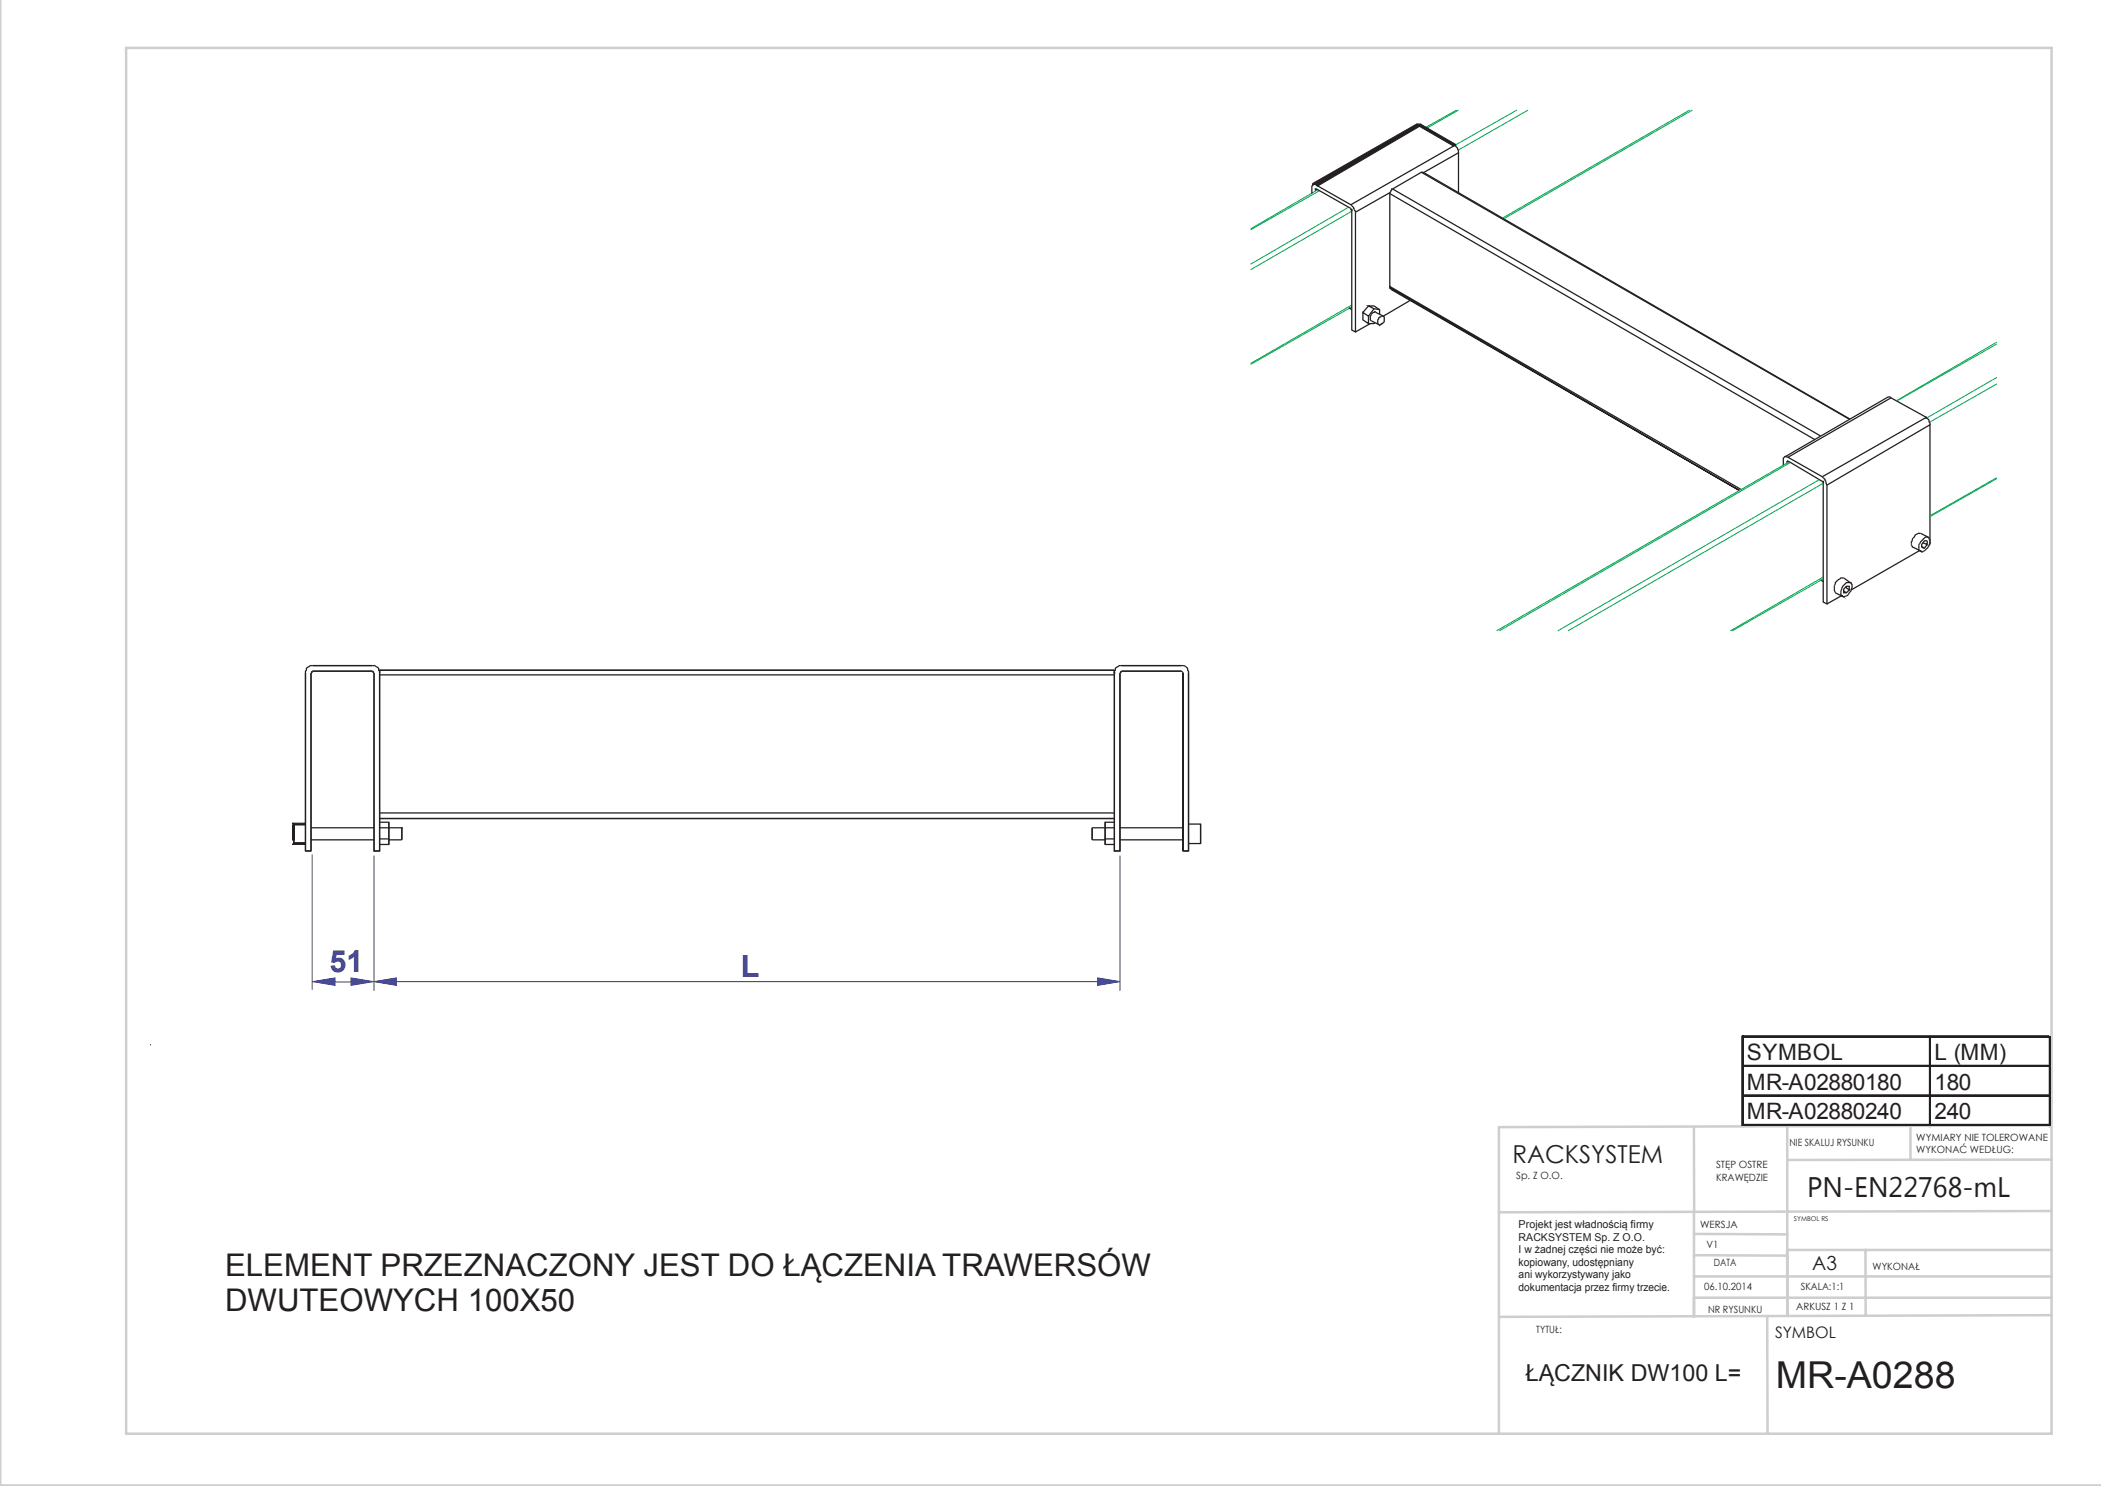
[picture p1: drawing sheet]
<svg xmlns="http://www.w3.org/2000/svg" width="420mm" height="297mm" viewBox="0 0 420 297" stroke-linecap="round" stroke-linejoin="round" font-family="sans-serif">
<g fill="none" stroke="#231f20" stroke-width=".25">
<path d="M262.8 37.8h.4M263 37.8v.3M263.2 37.8l7 4.1v24.1l.8 .3v-24.1l-.4-.7-.6-.6-7-4.1h-.6l-.2 .4v1.5M263.2 37.8l-.2 .2M277.8 38.7v18.6M278.4 37.8h-.2l-.4 .9 85 49.2M283.2 25h.6M284.1 34.4h.4l85.4 49.4M270 42h.4M278 57.6v.2l69.8 40.3-70-40.5v-.3l70.3 40.6M269.7 61.5l.5 .4M273.6 61.1l-1.2 1.3"/>
<path d="M274.7 61.7l-1.1-.6h1.1l1.1 .8v.9M274.7 61.7l-1.1 1.5-1.2-.8v1.5l1.2 .8v-1.5M274.7 61.7l1.1 .2M274.9 64.5l-.2 .2h-1.1M275.6 63.6l.4-.2a.46 .46 0 0 1 .7 0v.3a.65 .65 0 0 1-.5 1v.2l-.4 .1a.89 .89 0 0 1-.2-1.3zM276.5 63.2l-1.6-.9-.2 .1a1.45 1.45 0 0 0-.8 1.3l.2 .4 1.5 .8M369.7 83.8l-85.6-49.4-5.7 3.4 85.5 49.3"/>
</g>
<path d="M263.4 38l-13.4 7.7M263.7 38.1l-13.7 7.8M291.2 22l-6.3 3.5M291.6 22l-6.5 3.7M303.2 22l-12.4 7.1M305.5 22l-13.9 8M337.8 22l-37.3 21.5M338.3 22l-37.6 21.7M269.5 41.5l-19.5 11.3M270.2 42.2l-20.2 11.7M270.2 61l-20.2 11.7M270.2 61.3l-20.2 11.5" fill="none" stroke="#00a54f" stroke-width=".2"/>
<path d="M283.2 24.8v.2z" fill-rule="evenodd" fill="#231f20"/>
<path d="M283.2 24.8h.1" fill="none" stroke="#231f20" stroke-width=".2"/>
<path d="M262.4 36.7l20.8-11.9v.4l-20.8 11.8z" fill-rule="evenodd" fill="#231f20"/>
<path d="M262.4 36.7l20.8-11.9v.4l-20.8 11.8z" fill="none" stroke="#231f20" stroke-width=".2"/>
<path d="M283.6 25.2l.4-.4 7 4.1-.4 .3z" fill-rule="evenodd" fill="#231f20"/>
<path d="M283.6 25.2l.4-.4 7 4.1-.4 .3z" fill="none" stroke="#231f20" stroke-width=".2"/>
<path d="M283.6 24.8h.4l-.2 .2z" fill-rule="evenodd" fill="#231f20"/>
<path d="M283.6 24.8h.4" fill="none" stroke="#231f20" stroke-width=".2"/>
<path d="M263 36.8l20.6-12 .4 .4-20.6 12z" fill-rule="evenodd" fill="#231f20"/>
<path d="M263 36.8l20.6-12 .4 .4-20.6 12z" fill="none" stroke="#231f20" stroke-width=".2"/>
<g fill="none" stroke="#231f20" stroke-width=".25">
<path d="M277.8 38.5l-6.8 3.9M284.7 34.4l6.9-3.9-.2-.9-.4-.4v-.1l-21 11.8M291.6 30.5v8M273.9 64.7l-2.9 1.6M281.9 60l-5.4 3.2M378 79.5l-.2-.2h-.3l-20.8 12.1M356.7 91.4l-.2 .2v1.5M356.7 91.4l.2-.2 .5 .2M357.4 91.4l6.9 3.9 .5 .5 .4 1.2M357.4 92.1l7.1 4.1v24.1l.7 .4v-23.7l20.6-12.1v23.9l-.2 .2M357.4 92.1h-.2v.6M357.4 92.1l-.2 .2"/>
<path d="M364.3 96.4h.4M385.1 83.4l-7.1-3.9-20.6 11.9M385.8 84.9v-.4l-.2-.2a.66 .66 0 0 0-.5-.7v-.2l-20.8 11.9M363.9 115.9l.6 .4M368 119h.4M368.2 119a1.49 1.49 0 0 1 0-1.4 1.56 1.56 0 0 1 1.7-1.2h.1a1.71 1.71 0 0 1-.3 2.1l-.4 .5-.4 .2h-.5M368.2 119l-3 1.7M368.6 118.1l.5 .4M368.9 117.4l.8 .5v-.7h-.6l-.5 .5v.8h.5l.6-.6M369.9 116.4l-1.3-.9h-.6l-1.1 .9v.4l-.2 .2v1.1l.2 .4 1.5 .7-.2-.2M383.6 110.1l-13.6 7.8M384.1 109.2l.6 .4"/>
<path d="M384.3 108.5l1 .3v-.7h-.6l-.6 .7v.6l.6 .2 .6-.8M385.4 107.3l-1.4-.7a1.7 1.7 0 0 0-1.5 .9l-.2 .2v.4a.79 .79 0 0 0 .2 1.3l1.5 .7h-.2a1.68 1.68 0 0 1 .5-2.2l.2-.2a.72 .72 0 0 1 1.1-.2l.2 .4v.7l-.2 .4M385.6 109l-.9 1.1-.4 .2-.3-.2"/>
</g>
<path d="M399.2 76.7l-13.4 7.6M399.2 68.8l-19.9 11.3M399.2 75.4l-14.1 8.2M399.2 68.4l-20.1 11.7M357.6 92.3l-58.4 33.8M357.8 92.5l-58.1 33.6M363.7 95.8l-52.3 30.3M364.5 96.6l-51 29.5M399.2 95.5l-13.4 7.6M399.2 95.7l-13.4 7.6M364.5 115.3l-18.6 10.8M364.5 115.7l-18.2 10.4" fill="none" stroke="#00a54f" stroke-width=".2"/>
<g fill="none" stroke="#cecece" stroke-width=".5">
<path d="M0 .1v296.8h420M25.2 9.6h384.9v277h-384.9zM338.6 225.3l.1 16.9M357.3 225.1v37.9v-13.2M381.9 225.5v6.3M410 224.9l-110.4 .4v61.3M410.1 231.8h-52.8M338.6 259.4h71.5M338.6 255.1h71.5M338.6 250.9l18.7 .1M338.6 246.6l18.7 .1M338.6 242.2v20.9"/>
<path d="M357.3 249.8h52.8M372.9 249.8l.1 13.2M410.1 242l-110.5 .3M353.3 263v23.6M410.1 262.9l-110.5 .3"/>
</g>
<path d="M30 208.8h.2z" fill="#5f6667"/>
<g fill="none" stroke="#231f20" stroke-width=".25">
<path d="M61.1 134.5l.1-.9 .8-.6h13l.7 .6 .2 .9M61.1 134.5v35.6h1.1v-35.6M62.2 134.5l.2-.4h12.2l.2 .4v35.6h1.1v-35.6M62.2 134.3h.3M74.4 134.3h.4M75.7 134h147.1M75.9 134v.5zM75.9 134.9h146.9M222.6 134.5h.4M222.8 134v.5M222.8 134.5v35.6h1.1v-35.6l.2-.4h12.2l.2 .4M223.9 134.3h.4"/>
<path d="M224.3 133h12.4a.97 .97 0 0 1 .7 1l.2 .1v.4M236.1 133h-12.4l-.7 .6-.2 .9M236.5 134.5v35.6h1.1v-35.6v35.6h-1.1zM62.2 165.4h12.6M62.2 167.9h12.6M75.9 163.6h146.9M75.9 162.5h146.9M77.7 165.4h2.8M80.3 165.4v2.5h-2.6M220.9 164.3v4.5M222.8 164.3h-1.9v3.4M222.8 167.7h-1.9v1.1h1.9"/>
<path d="M222.8 165.4h-4.5v2.5h2.6M223.9 165.4h12.6M223.9 167.9h12.6M237.6 164.7h2.4v3.9h-2.4M240 164.7v3.9"/>
</g>
<path d="M58.7 164.5h2.4v.4h-2.4z" fill-rule="evenodd" fill="#231f20"/>
<path d="M58.7 164.5h2.4v.4h-2.4z" fill="none" stroke="#231f20" stroke-width=".2"/>
<path d="M58.5 164.5h.2v.2h-.2z" fill-rule="evenodd" fill="#231f20"/>
<path d="M58.7 164.5h-.2v.2" fill="none" stroke="#231f20" stroke-width=".2"/>
<path d="M58.7 164.7h.1" fill="none" stroke="#231f20" stroke-width=".25"/>
<path d="M58.5 164.9h.3v.4h-.3z" fill-rule="evenodd" fill="#231f20"/>
<path d="M58.5 164.9h.3v.4h-.3z" fill="none" stroke="#231f20" stroke-width=".2"/>
<path d="M58.7 165.3h.1" fill="none" stroke="#231f20" stroke-width=".25"/>
<path d="M58.5 165.4h.3v.4h-.3z" fill-rule="evenodd" fill="#231f20"/>
<path d="M58.5 165.4h.3v.4h-.3z" fill="none" stroke="#231f20" stroke-width=".2"/>
<path d="M58.7 165.8h.1" fill="none" stroke="#231f20" stroke-width=".25"/>
<path d="M58.5 166h.3v.4h-.3z" fill-rule="evenodd" fill="#231f20"/>
<path d="M58.5 166h.3v.4h-.3z" fill="none" stroke="#231f20" stroke-width=".2"/>
<path d="M58.5 166.4h.3v.3h-.3z" fill-rule="evenodd" fill="#231f20"/>
<path d="M58.5 166.4h.3v.3h-.3z" fill="none" stroke="#231f20" stroke-width=".2"/>
<path d="M58.5 166.7h.3v.4h-.3z" fill-rule="evenodd" fill="#231f20"/>
<path d="M58.5 166.7h.3v.4h-.3z" fill="none" stroke="#231f20" stroke-width=".2"/>
<path d="M58.5 167.1h.3v.4h-.3z" fill-rule="evenodd" fill="#231f20"/>
<path d="M58.5 167.1h.3v.4h-.3z" fill="none" stroke="#231f20" stroke-width=".2"/>
<path d="M58.5 167.5h.3v.4h-.3z" fill-rule="evenodd" fill="#231f20"/>
<path d="M58.5 167.5h.3v.4h-.3z" fill="none" stroke="#231f20" stroke-width=".2"/>
<path d="M58.7 167.9h.1M58.7 168h.1M58.7 168.2h.1M58.7 168.4h.1" fill="none" stroke="#231f20" stroke-width=".25"/>
<path d="M58.5 168.6h.2v.2h-.2z" fill-rule="evenodd" fill="#231f20"/>
<path d="M58.5 168.6v.2h.2" fill="none" stroke="#231f20" stroke-width=".2"/>
<path d="M58.7 168.4h2.4v.4h-2.4z" fill-rule="evenodd" fill="#231f20"/>
<path d="M58.7 168.4h2.4v.4h-2.4z" fill="none" stroke="#231f20" stroke-width=".2"/>
<path d="M58.7 164.7h.1" fill="none" stroke="#231f20" stroke-width=".25"/>
<path d="M58.5 164.9h.3v.4h-.3z" fill-rule="evenodd" fill="#231f20"/>
<path d="M58.5 164.9h.3v.4h-.3z" fill="none" stroke="#231f20" stroke-width=".2"/>
<path d="M58.7 165.3h.1" fill="none" stroke="#231f20" stroke-width=".25"/>
<path d="M58.5 165.4h.3v.4h-.3z" fill-rule="evenodd" fill="#231f20"/>
<path d="M58.5 165.4h.3v.4h-.3z" fill="none" stroke="#231f20" stroke-width=".2"/>
<path d="M58.7 165.8h.1" fill="none" stroke="#231f20" stroke-width=".25"/>
<path d="M58.5 166h.3v.4h-.3z" fill-rule="evenodd" fill="#231f20"/>
<path d="M58.5 166h.3v.4h-.3z" fill="none" stroke="#231f20" stroke-width=".2"/>
<path d="M58.5 166.4h.3v.3h-.3z" fill-rule="evenodd" fill="#231f20"/>
<path d="M58.5 166.4h.3v.3h-.3z" fill="none" stroke="#231f20" stroke-width=".2"/>
<path d="M58.5 166.7h.3v.4h-.3z" fill-rule="evenodd" fill="#231f20"/>
<path d="M58.5 166.7h.3v.4h-.3z" fill="none" stroke="#231f20" stroke-width=".2"/>
<path d="M58.5 167.1h.3v.4h-.3z" fill-rule="evenodd" fill="#231f20"/>
<path d="M58.5 167.1h.3v.4h-.3z" fill="none" stroke="#231f20" stroke-width=".2"/>
<path d="M58.5 167.5h.3v.4h-.3z" fill-rule="evenodd" fill="#231f20"/>
<path d="M58.5 167.5h.3v.4h-.3z" fill="none" stroke="#231f20" stroke-width=".2"/>
<path d="M58.7 167.9h.1M58.7 168h.1M58.7 168.2h.1M58.7 168.4h.1M75.9 164.3h1.8v3.4M75.9 167.7h1.8v1.1h-1.8M75.9 165.4h1.8M77.7 164.3v4.5" fill="none" stroke="#231f20" stroke-width=".25"/>
<path d="M74.8 171v27M223.9 171v27M79.2 196.2h140.2" fill="none" stroke="#2e3092" stroke-width=".2"/>
<path d="M74.8 196.2l4.4-.7v1.4z" fill="#231f20"/>
<path d="M74.8 196.2l4.4-.7v1.4z" fill-rule="evenodd" fill="#2c3695" stroke="#2e3092" stroke-width=".2"/>
<path d="M219.4 195.5l4.5 .7-4.5 .7z" fill="#231f20"/>
<path d="M219.4 195.5l4.5 .7-4.5 .7z" fill-rule="evenodd" fill="#2c3695" stroke="#2e3092" stroke-width=".2"/>
<path d="M62.4 170.8v27" fill="none" stroke="#2e3092" stroke-width=".2"/>
<path d="M62.5 196.2l4.5-.7v1.4z" fill="#231f20"/>
<path d="M62.5 196.2l4.5-.7v1.4z" fill-rule="evenodd" fill="#2c3695" stroke="#2e3092" stroke-width=".2"/>
<path d="M70.2 195.5l4.4 .7-4.4 .7z" fill="#231f20"/>
<path d="M70.2 195.5l4.4 .7-4.4 .7z" fill-rule="evenodd" fill="#2c3695" stroke="#2e3092" stroke-width=".2"/>
<path d="M67 196.3h3.1" fill="none" stroke="#2e3092" stroke-width=".2"/>
<g fill="#cdd7e0">
<path d="M348.2 207h.3z" fill-rule="evenodd"/>
<path d="M385.7 207h.3z" fill-rule="evenodd"/>
</g>
<path d="M348.5 207h61.5" fill="none" stroke="#231f20" stroke-width=".2"/>
<path d="M348.5 207.2h61.5" fill="none" stroke="#231f20" stroke-width=".35"/>
<path d="M409.7 207h.3z" fill-rule="evenodd" fill="#cdd7e0"/>
<path d="M348.2 207v18.1M348.5 212.9h61.5M348.5 218.8h61.5M385.7 207.3v17.8M409.7 207.3v17.8M348.5 224.7h61.5" fill="none" stroke="#231f20" stroke-width=".2"/>
<path d="M348.4 207v18.1M348.5 213.1h61.5M348.5 219h61.5M385.9 207.3v17.8M409.8 207.3v17.8M348.5 224.9h61.5" fill="none" stroke="#231f20" stroke-width=".35"/>
<path d="M348.2 225.1v.3" fill="none" stroke="#cdd7e0" stroke-width=".2"/>
<path d="M348.2 225.1h.3v.3h-.3z" fill-rule="evenodd" fill="#cdd7e0"/>
<path d="M385.7 225.1v.3" fill="none" stroke="#cdd7e0" stroke-width=".2"/>
<path d="M385.7 225.1h.3v.3h-.3z" fill-rule="evenodd" fill="#cdd7e0"/>
<path d="M409.7 225.1v.3" fill="none" stroke="#cdd7e0" stroke-width=".2"/>
<path d="M409.7 225.1h.3v.3h-.3z" fill-rule="evenodd" fill="#cdd7e0"/>
<path d="M410 207h.3" fill="none" stroke="#cdd7e0" stroke-width=".2"/>
<path d="M410 207h.3v.3h-.3z" fill-rule="evenodd" fill="#cdd7e0"/>
<path d="M410 212.9h.3" fill="none" stroke="#cdd7e0" stroke-width=".2"/>
<path d="M410 212.9h.3v.4h-.3z" fill-rule="evenodd" fill="#cdd7e0"/>
<path d="M410 218.8h.3" fill="none" stroke="#cdd7e0" stroke-width=".2"/>
<path d="M410 218.8h.3v.4h-.3z" fill-rule="evenodd" fill="#cdd7e0"/>
<path d="M410 224.7h.3" fill="none" stroke="#cdd7e0" stroke-width=".2"/>
<path d="M410 224.7h.3v.4h-.3z" fill-rule="evenodd" fill="#cdd7e0"/>
<text font-size="7.4" fill="#231f20" x="355" y="277.3">MR-A0288</text>
<g font-size="6.2" fill="#231f20">
<text x="45" y="255">ELEMENT PRZEZNACZONY JEST DO ŁĄCZENIA TRAWERSÓW</text>
<text x="45" y="261.9">DWUTEOWYCH 100X50</text>
</g>
<g font-size="6.1" fill="#2c3695">
<text x="65.8" y="194.2">51</text>
<text x="148.1" y="195.2">L</text>
</g>
<text font-size="5.6" fill="#231f20" x="361.3" y="239.2">PN-EN22768-mL</text>
<text font-size="4.9" fill="#231f20" x="302.3" y="232.5">RACKSYSTEM</text>
<text font-size="4.7" fill="#231f20" x="305" y="276">ŁĄCZNIK DW100 L=</text>
<g font-size="4.5" fill="#231f20">
<text x="349.2" y="211.9">SYMBOL</text>
<text x="386.7" y="211.9">L (MM)</text>
<text x="349.2" y="217.8">MR-A02880180</text>
<text x="386.7" y="217.8">180</text>
<text x="349.2" y="223.7">MR-A02880240</text>
<text x="386.7" y="223.7">240</text>
</g>
<text font-size="3.9" fill="#231f20" x="362.3" y="253.9">A3</text>
<text font-size="3.2" fill="#231f20" x="354.8" y="267.3">SYMBOL</text>
<g font-size="2.2" fill="#231f20">
<text x="303.6" y="245.4">Projekt jest władnością firmy</text>
<text x="303.6" y="247.9">RACKSYSTEM Sp. Z O.O.</text>
<text x="303.6" y="250.4">I w żadnej części nie może być:</text>
<text x="303.6" y="252.9">kopiowany, udostępniany</text>
<text x="303.6" y="255.4">ani wykorzystywany jako</text>
<text x="303.6" y="257.9">dokumentacja przez firmy trzecie.</text>
</g>
<g font-size="2" fill="#231f20">
<text x="383.1" y="228">WYMIARY NIE TOLEROWANE</text>
<text x="343.1" y="233.5">STĘP OSTRE</text>
<text x="357.7" y="229">NIE SKALUJ RYSUNKU</text>
<text x="383.1" y="230.5">WYKONAĆ WEDŁUG:</text>
<text x="303.1" y="235.6">Sp. Z O.O.</text>
<text x="343.1" y="236">KRAWĘDZIE</text>
<text x="339.9" y="245.5">WERSJA</text>
<text x="341.2" y="249.5">V1</text>
<text x="340.7" y="257.8">06.10.2014</text>
<text x="342.6" y="253">DATA</text>
<text x="360" y="257.8">SKALA:1:1</text>
<text x="374.4" y="253.9">WYKONAŁ</text>
<text x="341.5" y="262.4">NR RYSUNKU</text>
<text x="359.1" y="261.9">ARKUSZ 1 Z 1</text>
<text x="307.1" y="266.5">TYTUŁ:</text>
</g>
<text font-size="1.3" fill="#231f20" x="358.6" y="244.1">SYMBOL RS</text>
</svg>
